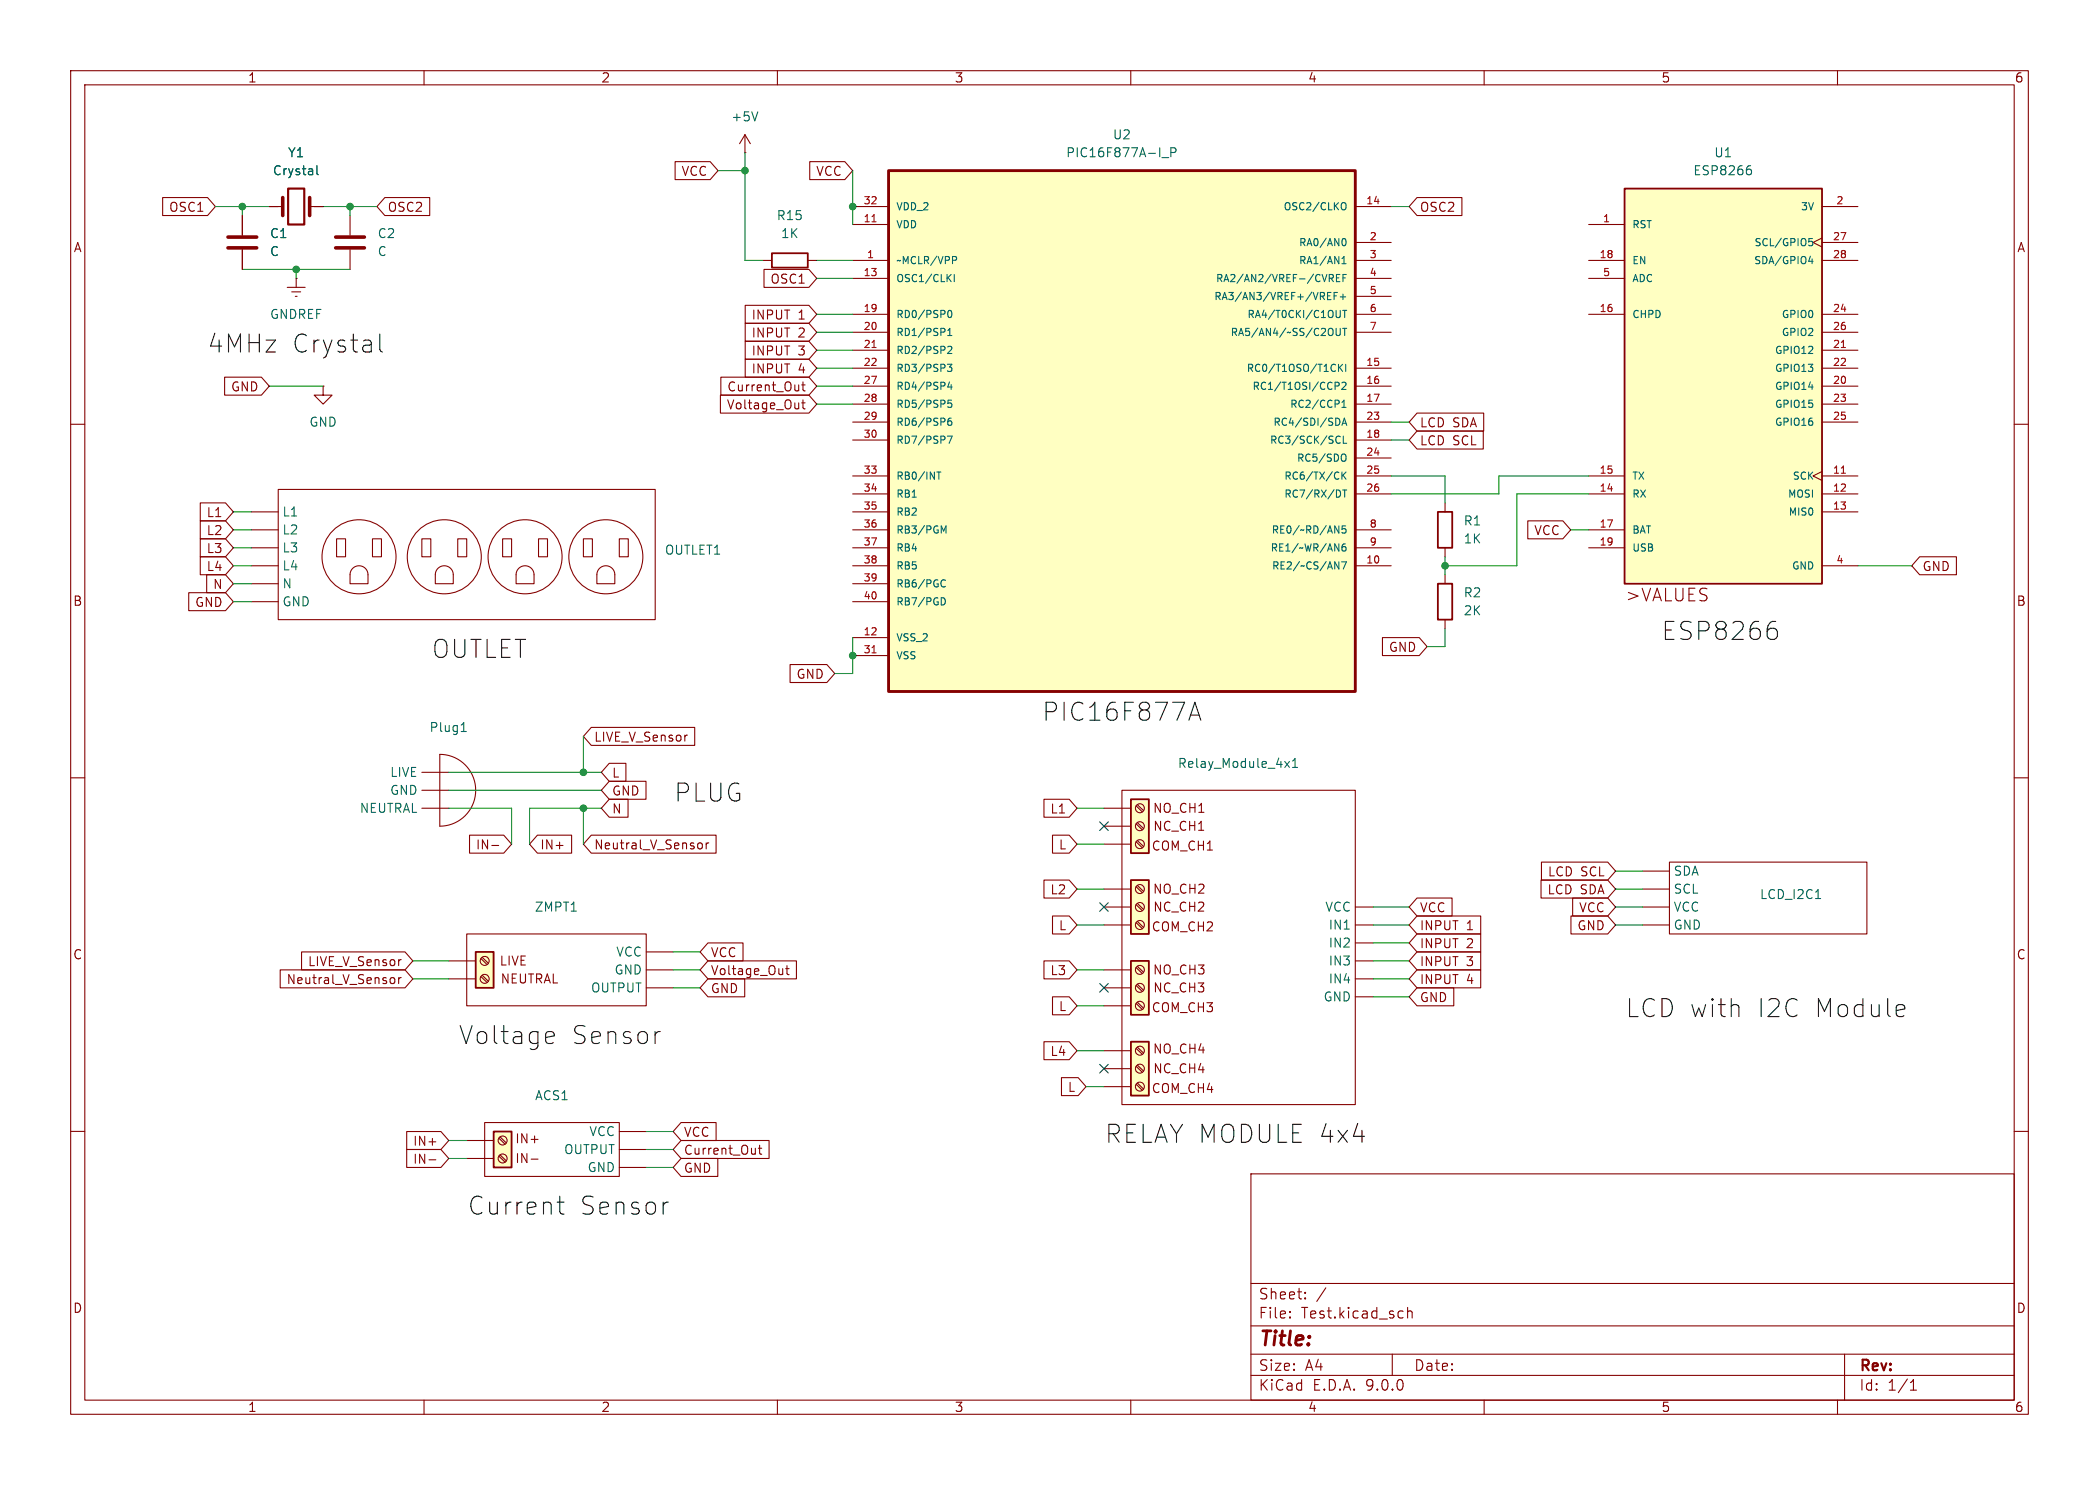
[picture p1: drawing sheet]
<svg xmlns="http://www.w3.org/2000/svg" width="297mm" height="210mm" viewBox="0 0 297 210" stroke-linecap="round" stroke-linejoin="round" font-family="sans-serif">
<g fill="none" stroke="#840000" stroke-width=".15">
<path d="M10 10h277v190h-277zM12 12h273v186h-273zM60 10v2M110 10v2M160 10v2M210 10v2M260 10v2M10 60h2M285 60h2M10 110h2M285 110h2M10 160h2"/>
<path d="M177 166h108v32h-108zM285 160h2M60 198v2M110 198v2M160 198v2M177 194.5h108M177 191.5h108M177 187.5h108M177 181.5h108M182.5 186.3h.1l-.1 .1M182.5 186.3v.1M182.5 185.5v.1"/>
<path d="M182.5 185.5h.1l-.1 .1M184.7 183.6v.1M184.7 183.6h-.1l.1 .1M184.7 182.8v.1M184.7 182.8h-.1l.1 .1M187.6 182.1l-1.3 2M197 191.5v3M199.2 184.9v1.5M199.2 185.5a.37 .37 0 0 1 .6 .1v.8M210 198v2M260 198v2M261 191.5v6.5"/>
<path d="M270.3 196.6h.9M270.3 195.5l.4-.4v1.5"/>
</g>
<path d="M67.3 134.6h2.5v5.1h-2.5z" fill="#ffffc2"/>
<g fill="none" stroke="#840000" stroke-width=".15">
<path d="M63.5 135.9h3.8M63.5 138.4h3.8M66 132.1h25.4v10.1h-25.4zM68 135.6l.9 .8M68 138.1l.9 .8M68.2 135.4l.9 .8M68.2 137.9l.9 .9M91.4 134.6h3.8M91.4 137.2h3.8M91.4 139.7h3.8"/>
<circle cx="68.6" cy="135.9" r=".63"/>
<circle cx="68.6" cy="138.4" r=".63"/>
</g>
<path d="M67.3 134.6h2.5v5.1h-2.5z" fill="none" stroke="#840000" stroke-width=".25"/>
<g fill="#ffffc2">
<path d="M160 113h2.6v7.7h-2.6z"/>
<path d="M160 124.5h2.6v7.6h-2.6z"/>
<path d="M160 135.9h2.6v7.6h-2.6z"/>
<path d="M160 147.3h2.6v7.6h-2.6z"/>
</g>
<g fill="none" stroke="#840000" stroke-width=".15">
<path d="M105.4 19.1l-.8 1.2M105.4 19.1l.8 1.2M105.4 19.1v2.5M105.4 21.6h.1M204.5 81.3v1.3M204.5 87.6v1.3M156.2 114.3h3.8M156.2 116.8h3.8M156.2 119.4h3.8M158.7 111.8h33.1v44.4h-33.1zM160.8 114l.8 .8M160.8 116.5l.8 .8"/>
<path d="M160.8 119l.8 .9M160.9 113.8l.9 .8M160.9 116.3l.9 .9M160.9 118.9l.9 .8M156.2 125.7h3.8M156.2 128.3h3.8M156.2 130.8h3.8M156.2 137.2h3.8M156.2 139.7h3.8M160.8 125.4l.8 .8M160.8 127.9l.8 .9M160.8 130.5l.8 .8"/>
<path d="M160.8 136.8l.8 .9M160.8 139.4l.8 .8M160.9 125.2l.9 .9M160.9 127.8l.9 .8M160.9 130.3l.9 .8M160.9 136.7l.9 .8M160.9 139.2l.9 .8M170.1 125l.3 .3-.1 .3-.7 .7h.8M191.8 128.3h2.5M191.8 130.8h2.5M191.8 133.4h2.5M191.8 135.9h2.5"/>
<path d="M191.8 138.4h2.5M232.4 125.7h3.8M232.4 128.3h3.8M232.4 130.8h3.8M232.4 123.2h3.8M236.2 121.9h28v10.2h-28zM156.2 142.2h3.8M156.2 148.6h3.8M156.2 151.1h3.8M156.2 153.7h3.8M160.8 141.9l.8 .8M160.8 148.3l.8 .8"/>
<path d="M160.8 150.8l.8 .8M160.8 153.3l.8 .9M160.9 141.7l.9 .9M160.9 148.1l.9 .8M160.9 150.6l.9 .9M160.9 153.2l.9 .8M191.8 141h2.5"/>
<circle cx="161.3" cy="119.4" r=".63"/>
<circle cx="161.3" cy="116.8" r=".63"/>
<circle cx="161.3" cy="114.3" r=".63"/>
<circle cx="161.3" cy="125.7" r=".63"/>
<circle cx="161.3" cy="139.7" r=".63"/>
<circle cx="161.3" cy="128.3" r=".63"/>
<circle cx="161.3" cy="137.2" r=".63"/>
<circle cx="161.3" cy="130.8" r=".63"/>
<circle cx="161.3" cy="151.1" r=".63"/>
<circle cx="161.3" cy="153.7" r=".63"/>
<circle cx="161.3" cy="148.6" r=".63"/>
<circle cx="161.3" cy="142.2" r=".63"/>
</g>
<path d="M203.5 82.6h2v5h-2zM160 113h2.6v7.7h-2.6zM160 124.5h2.6v7.6h-2.6zM160 135.9h2.6v7.6h-2.6zM160 147.3h2.6v7.6h-2.6z" fill="none" stroke="#840000" stroke-width=".25"/>
<path d="M107.2 15.8l-.4 1.3M181.8 107.7l.7 .8M182.5 107.7l-.7 .8M182.9 108.5h.7M182.9 107.6l.3-.3v1.2M256.9 127.1h.7" fill="none" stroke="#006464" stroke-width=".15"/>
<path d="M69.8 160h2.6v5.1h-2.6z" fill="#ffffc2"/>
<g fill="none" stroke="#840000" stroke-width=".15">
<path d="M59.7 109.2h3.8M59.7 111.8h3.8M59.7 114.3h3.8M62.2 106.7a5.1 5.1 0 0 1 5.1 5.1 5.1 5.1 0 0 1-5.1 5zM68.6 158.8h19v7.6h-19zM66 161.3h3.8M66 163.8h3.8M70.6 161l.9 .8M70.6 163.5l.9 .8M70.8 160.8l.8 .8M70.8 163.3l.8 .9M75.2 163.9h.9"/>
<path d="M87.6 160h3.8M87.6 162.6h3.8M87.6 165.1h3.8"/>
<circle cx="71.1" cy="163.8" r=".63"/>
<circle cx="71.1" cy="161.3" r=".63"/>
</g>
<path d="M69.8 160h2.6v5.1h-2.6z" fill="none" stroke="#840000" stroke-width=".25"/>
<path d="M65.3 103.4h.7M65.4 102.5l.2-.3v1.2" fill="none" stroke="#006464" stroke-width=".15"/>
<path d="M229.9 26.7h27.9v55.9h-27.9z" fill="#ffffc2"/>
<path d="M229.9 26.7h27.9v55.9h-27.9zM203.5 72.4h2v5.1h-2z" fill="none" stroke="#840000" stroke-width=".25"/>
<g fill="none" stroke="#840000" stroke-width=".15">
<path d="M224.8 31.8h5.1M224.8 36.8h5.1M224.8 39.4h5.1M257.8 33.7l-1.3 .6 1.3 .6M257.8 36.8h5.1M257.8 29.2h5.1M257.8 34.3h5.1M224.8 44.5h5.1M257.8 44.5h5.1M257.8 47h5.1M257.8 49.5h5.1M257.8 52.1h5.1"/>
<path d="M257.8 54.6h5.1M257.8 57.2h5.1M257.8 59.7h5.1M35.6 74.9h3.8M35.6 77.5h3.8M35.6 72.4h3.8M39.4 69.2h53.3v18.4h-53.3zM47.6 76.2h1.3v2.5h-1.3zM52.7 76.2h1.3v2.5h-1.3zM59.7 76.2h1.3v2.5h-1.3zM64.8 76.2h1.2v2.5h-1.2zM71.1 76.2h1.3v2.5h-1.3z"/>
<path d="M76.2 76.2h1.3v2.5h-1.3zM82.5 76.2h1.3v2.5h-1.3zM87.6 76.2h1.3v2.5h-1.3zM204.5 71.1v1.3M204.5 77.5v1.2M224.8 67.3h5.1M224.8 69.9h5.1M224.8 74.9h5.1M224.8 77.5h5.1M257.8 66.7l-1.3 .6 1.3 .6M257.8 67.3h5.1M257.8 69.9h5.1"/>
<path d="M257.8 72.4h5.1M35.6 80h3.8M35.6 82.6h3.8M35.6 85.1h3.8M49.9 80.4a1.27 1.27 0 0 1 1.4-.3 1.27 1.27 0 0 1 .8 1.2v1.3h-2.6v-1.5zM62 80.4a1.27 1.27 0 0 1 1.4-.3 1.27 1.27 0 0 1 .7 1.2v1.3h-2.5v-1.5zM73.4 80.4a1.27 1.27 0 0 1 1.4-.3 1.27 1.27 0 0 1 .8 1.2v1.3h-2.6v-1.5zM84.8 80.4a1.27 1.27 0 0 1 1.4-.3 1.27 1.27 0 0 1 .8 1.2v1.3h-2.5v-1.5zM257.8 80h5.1"/>
<circle cx="50.8" cy="78.7" r="5.2"/>
<circle cx="62.9" cy="78.7" r="5.2"/>
<circle cx="74.3" cy="78.7" r="5.2"/>
<circle cx="85.7" cy="78.7" r="5.2"/>
</g>
<path d="M247.3 23.9h.3l.2 .3v.4l-.5 .1M247.5 23.4h.2M256 33.7h.5M256 34.2l.3-.1 .2 .2-.1 .4h-.4M256.2 36.2l-.3 .8h.6M256.4 36.6v.7" fill="none" stroke="#006464" stroke-width=".15"/>
<path d="M260.5 49.1h.6M260.5 66.9h.6" fill="none" stroke="#a90000" stroke-width=".15"/>
<path d="M125.7 24.1h66.1v73.7h-66.1z" fill="#ffffc2"/>
<path d="M125.7 24.1h66.1v73.7h-66.1z" fill="none" stroke="#840000" stroke-width=".41"/>
<g fill="none" stroke="#840000" stroke-width=".15">
<path d="M23 27.9h6.4l1.1 1.3-1.1 1.3h-6.4zM34.3 30.5v2.8M34.3 35.3v2.8M38.1 29.2h1.9M41.9 39.4h.1M41.9 39.4v1.2M43.8 29.2h1.9M49.5 30.5v2.8M49.5 35.3v2.8M54.5 27.9h6.3v2.6h-6.3l-1.2-1.3zM95.5 22.9h5l1.1 1.2-1.1 1.3h-5zM107.9 36.8h1.3"/>
<path d="M108.1 38.1h6.4l1.1 1.3-1.1 1.2h-6.4zM114.3 36.8h1.3M114.6 22.9h4.9l1.1 1.2-1.1 1.3h-4.9zM120.6 29.2h5.1M120.6 31.8h5.1M120.6 36.8h5.1M120.6 39.4h5.1M191.8 29.2h5M191.8 36.8h5M191.8 39.4h5M191.8 34.3h5M200.5 27.9h6.4v2.6h-6.4l-1.1-1.3z"/>
<path d="M31.8 53.3h5.2l1.1 1.3-1.1 1.3h-5.2zM40.6 40.6h2.6M41.3 41.3h1.2M41.8 41.9h.2M45.7 54.6v1.3h1.3l-1.3 1.3-1.3-1.3h1.3M45.7 54.6h.1M101.9 55.9h12.6l1.1 1.3-1.1 1.2h-12.6zM102 53.3h12.5l1.1 1.3-1.1 1.3h-12.5zM105.4 50.8h9.1l1.1 1.3-1.1 1.2h-9.1zM105.4 48.3h9.1l1.1 1.2-1.1 1.3h-9.1zM105.4 45.7h9.1l1.1 1.3-1.1 1.3h-9.1zM105.4 43.2h9.1l1.1 1.3-1.1 1.2h-9.1z"/>
<path d="M113.4 54.4h.5M113.4 57h.5M113.6 54v1.1l.1 .1 .2 .1M113.6 56.6v1l.1 .2h.2M120.6 44.5h5.1M120.6 47h5.1M120.6 49.5h5.1M120.6 52.1h5.1M120.6 54.6h5.1M120.6 57.2h5.1M120.6 59.7h5.1M191.8 44.5h5"/>
<path d="M191.8 47h5M191.8 52.1h5M191.8 54.6h5M191.8 57.2h5M191.8 59.7h5M191.8 41.9h5M200.5 58.4h9.4v2.6h-9.4l-1.1-1.3zM28.3 76.2h3.6l1.1 1.3-1.1 1.2h-3.6zM28.3 78.7h3.6l1.1 1.3-1.1 1.3h-3.6zM28.3 71.1h3.6l1.1 1.3-1.1 1.3h-3.6zM28.3 73.7h3.6l1.1 1.2-1.1 1.3h-3.6zM120.6 62.2h5.1"/>
<path d="M120.6 67.3h5.1M120.6 69.9h5.1M120.6 72.4h5.1M120.6 74.9h5.1M120.6 77.5h5.1M191.8 62.2h5M191.8 67.3h5M191.8 69.9h5M191.8 74.9h5M191.8 77.5h5M191.8 64.8h5M200.5 61h9.4v2.5h-9.4l-1.1-1.3z"/>
<path d="M216.2 73.7h4.9l1.1 1.2-1.1 1.3h-4.9zM271.6 78.7h5.2v2.6h-5.2l-1.1-1.3zM26.7 83.8h5.2l1.1 1.3-1.1 1.3h-5.2zM29.2 81.3h2.7l1.1 1.3-1.1 1.2h-2.7zM111.8 94h5.2l1.1 1.3-1.1 1.2h-5.2zM120.6 80h5.1M120.6 82.6h5.1M120.6 85.1h5.1M120.6 90.2h5.1M120.6 92.7h5.1M191.8 80h5M195.6 90.2h5.2l1.1 1.2-1.1 1.3h-5.2z"/>
<path d="M66.4 118.1h4.9l1.1 1.3-1.1 1.3h-4.9zM69.6 119.6h1M76 118.1h4.9v2.6h-4.9l-1.1-1.3zM83.7 102.9h14.6v2.5h-14.6l-1.2-1.3zM83.7 118.1h17.6v2.6h-17.6l-1.2-1.3zM86.2 107.9h2.4v2.6h-2.4l-1.1-1.3zM86.2 110.5h5.2v2.5h-5.2l-1.1-1.2zM86.2 113h2.7v2.6h-2.7l-1.1-1.3zM97.1 104h.2M99 119.2l.3 .1 .1 .1-.1 .5-.3 .2M99.9 119.2v.9M100.3 119.2l-.3 .1-.1 .1"/>
<path d="M147.7 113h3.6l1.1 1.3-1.1 1.3h-3.6zM148.9 118.1h2.4l1.1 1.3-1.1 1.3h-2.4zM39.6 137.2h17.7l1.1 1.2-1.1 1.3h-17.7zM42.7 134.6h14.6l1.1 1.3-1.1 1.3h-14.6zM55.4 138.3h.3l.2 .2-.1 .5-.4 .1M56.4 138.3v.8M56.6 135.7h.2M56.8 138.3h-.3l-.1 .2M100.2 135.9h12.5v2.5h-12.5l-1.1-1.2zM100.2 138.4h5.2v2.6h-5.2l-1.1-1.3zM100.2 133.3h4.9v2.6h-4.9l-1.1-1.3zM111.2 137h.5"/>
<path d="M111.4 136.6v1v.2h.3M147.7 135.9h3.6l1.1 1.3-1.1 1.2h-3.6zM147.7 124.5h3.6l1.1 1.2-1.1 1.3h-3.6zM148.9 129.5h2.4l1.1 1.3-1.1 1.3h-2.4zM200.5 127h5v2.5h-5l-1.1-1.2zM200.5 132.1h9v2.5h-9l-1.1-1.2zM200.5 134.6h9v2.6h-9l-1.1-1.3zM200.5 137.2h9v2.5h-9l-1.1-1.3zM200.5 139.7h5.2v2.5h-5.2l-1.1-1.2zM200.5 129.5h9v2.6h-9l-1.1-1.3zM218.1 124.5h9.4l1.1 1.2-1.1 1.3h-9.4zM218.1 121.9h9.4l1.1 1.3-1.1 1.3h-9.4z"/>
<path d="M222.3 129.5h5.2l1.1 1.3-1.1 1.3h-5.2zM222.5 127h5l1.1 1.3-1.1 1.2h-5zM96.4 158.7h4.9v2.6h-4.9l-1.2-1.3zM147.7 147.3h3.6l1.1 1.3-1.1 1.3h-3.6zM148.9 141h2.4l1.1 1.2-1.1 1.3h-2.4zM150.2 152.4h2.4l1.1 1.3-1.1 1.2h-2.4zM57.5 160h4.9l1.1 1.3-1.1 1.3h-4.9zM57.5 162.6h4.9l1.1 1.2-1.1 1.3h-4.9zM60.7 164h1M96.4 163.8h5.2v2.6h-5.2l-1.2-1.3zM96.4 161.3h12.4v2.5h-12.4l-1.2-1.2zM107.3 162.4h.5"/>
<path d="M107.5 162v1v.2h.3"/>
</g>
<path d="M123.4 31.4h.6M123.4 49.1h.6M123.4 92.3h.6" fill="none" stroke="#a90000" stroke-width=".15"/>
<g fill="none" stroke="#006464" stroke-width=".15">
<path d="M44.8 23.4v1.1l.2 .2M134.2 39.3l.4 .5M134.6 38.8l-.6 .6M135 38.8v1M135.2 36.3l.2 .2-.1 .2-.1 .1M164.4 22.3h1M165.7 21.6l.6-.1 .1-.2-.1-.3-.1-.1h-.5v1.3M188.1 38.8h.4l.2 .2-.1 .3h-.5M188.3 39.3l.4 .5M189.1 39.3h.3M189.6 38.8h-.5v1h.5M189.9 37.3h.6"/>
<path d="M189.9 36.6l.3-.3v1M190 33.8l.1-.1a.54 .54 0 0 1 .4 .5 .54 .54 0 0 1-.4 .6l-.1-.1M190 28.7a.34 .34 0 0 1 .5 .3v.3a.34 .34 0 0 1-.5 .4M190 39.3h.4M190.5 38.8h-.5v1M134.1 51.5h.6l-.4 .4 .3 .1v.4l-.1 .1-.4-.1M134.1 49.1l.4-.1 .2 .3-.6 .7h.6M134.1 47.5h.6M134.1 46.7l.3-.3v1.1M134.2 44l.1-.1a.54 .54 0 0 1 .4 .5 .54 .54 0 0 1-.4 .5l-.1-.1-.1-.3zM134.3 54l-.2 .7h.6M134.6 59.1l-.3 .1a.68 .68 0 0 0 0 1l.3-.1 .1-.4-.2-.2-.3 .1-.1 .1"/>
<path d="M134.6 54.4v.7M134.6 56.6h-.4l-.1 .5 .1-.1h.4l.1 .2-.1 .3-.1 .1-.4-.1M187.8 41.8h.4M187.8 42.4h.5M187.8 41.4h.5M188.8 41.8h.3M188.9 54.1h.4l.2 .1-.1 .3-.5 .1M189.1 46.4v.9l.2 .2 .2-.1 .1-.1v-.9M189.3 41.4h-.5v1M189.4 59.2l.2 .4-.2 .5M189.4 51.5v1M189.5 52l.5 .5"/>
<path d="M189.6 43.9v.8l-.2 .2h-.2M189.6 42h.8M189.9 57.6h.6M189.9 54.2l.4-.1 .2 .2-.7 .8h.7M189.9 56.9l.3-.3v1M190 43.9h.6M190 46.4h.6M190 51.5l-.6 .6M190 59.9h.5M190 41.6v.8M190.3 43.9v1M190.3 46.4v1.1"/>
<path d="M190.4 51.5v1M132.6 66.8h.5M132.8 66.8v1M133.2 74.4l.3 .7 .4-.7v1M134.1 61.7h.6l-.4 1M188.9 74.4l.5 1v-1M188.9 79.5l.5 1v-1M189.2 61.7h.2l.2 .1M189.5 69.3l.2 .4-.2 .6M189.6 62.6l-.2 .1-.2-.1M189.8 79.5h.7l-.4 1M189.9 60.2l.3-1.1 .4 1.1"/>
<path d="M189.9 66.8v1M190 69.3h.6M190 64.2a.34 .34 0 0 1 .5 .4v.3a.34 .34 0 0 1-.5 .3M190 67.2l.5 .6M190.1 61.7v1h.5M190.3 69.3v1M190.4 76.9l-.3 .1a.68 .68 0 0 0 0 .9l.3-.1 .1-.3-.2-.2h-.2l-.2 .2M190.4 74.4h-.5v.5l.1-.1h.4l.1 .2-.1 .3-.1 .1-.4-.1M190.5 66.8l-.6 .5M133.2 84.5a.51 .51 0 0 1 .6 .5 .51 .51 0 0 1-.6 .6M133.3 82h.3l.2 .1M133.8 82.9l-.2 .1h-.3"/>
</g>
<path d="M109.2 35.8h5.1v2h-5.1z" fill="none" stroke="#840000" stroke-width=".25"/>
<path d="M32.3 33.5h4M32.3 35.1h4M40 27.9v2.6M43.8 27.9v2.6M47.5 33.5h4.1M47.5 35.1h4.1" fill="none" stroke="#840000" stroke-width=".51"/>
<path d="M40.8 26.7h2.3v5.1h-2.3z" fill="none" stroke="#840000" stroke-width=".3"/>
<g fill="none" stroke="#0f0f0f" stroke-width=".15">
<path d="M53.7 47.2v2.2l.2 .3 .2 .1M250.5 88.9h.5l.4 .2 .1 .2v.6l-.1 .3-.4 .2h-.5M250.8 87.9h.5M168.2 101.9l.9-2.6 .8 2.6M168.5 101.1h1.2M77.6 145.9h.5l.2 .1 .1 .5-1.2 .2M78.3 147.5l-.2 .1h-.5M93.4 145.9l-.5 .1M268.7 142.1h.5l.2 .1 .1 .5-1.2 .2M269.4 143.6l-.2 .2h-.5M78.8 170h1M79.2 169.2v2.1l.1 .3 .5 .1"/>
<path d="M94.6 170l-.5 .1"/>
</g>
<g fill="none" stroke="#009600" stroke-width=".15">
<path d="M30.5 29.2h7.6M34.3 29.2v1.3M34.3 38.1h15.2M41.9 38.1v1.3M45.7 29.2h7.6M49.5 29.2v1.3M101.6 24.1h3.8M105.4 21.6v15.2h2.5M115.6 36.8h5M115.6 39.4h5M120.6 24.1v7.7M196.8 29.2h2.6"/>
<path d="M38.1 54.6h7.6M115.6 52.1h5M115.6 57.2h5M115.6 49.5h5M115.6 44.5h5M115.6 54.6h5M115.6 47h5M196.8 59.7h2.6M33 77.5h2.6M33 74.9h2.6M33 72.4h2.6M196.8 67.3h7.7v3.8"/>
<path d="M196.8 62.2h2.6M204.5 78.7v2.6M222.2 74.9h2.6M224.8 69.9h-10.2v10.1h-10.1M224.8 67.3h-12.7v2.6h-15.3M33 80h2.6M33 85.1h2.6M33 82.6h2.6M120.6 90.2v5.1h-2.5M204.5 88.9v2.5h-2.6M262.9 80h7.6M63.5 111.8h21.6"/>
<path d="M63.5 109.2h21.6M63.5 114.3h8.9v5.1M82.5 104.1v5.1M82.5 114.3v5.1M85.1 114.3h-10.2v5.1M152.4 114.3h3.8M152.4 119.4h3.8M58.4 138.4h5.1M58.4 135.9h5.1M95.2 139.7h3.9M95.2 137.2h3.9M95.2 134.6h3.9"/>
<path d="M152.4 130.8h3.8M152.4 125.7h3.8M152.4 137.2h3.8M194.3 130.8h5.1M194.3 128.3h5.1M194.3 138.4h5.1M194.3 135.9h5.1M194.3 133.4h5.1M228.6 123.2h3.8M228.6 130.8h3.8M228.6 128.3h3.8M228.6 125.7h3.8"/>
<path d="M152.4 142.2h3.8M152.4 148.6h3.8M153.7 153.7h2.5M194.3 141h5.1M63.5 161.3h2.5M63.5 163.8h2.5M91.4 162.6h3.8M91.4 160h3.8M91.4 165.1h3.8"/>
</g>
<path d="M155.6 116.2l1.2 1.2M156.8 116.2l-1.2 1.2M155.6 127.7l1.2 1.2M155.6 139.1l1.2 1.2M156.8 127.7l-1.2 1.2M156.8 139.1l-1.2 1.2M155.6 150.5l1.2 1.2M156.8 150.5l-1.2 1.2" fill="none" stroke="#000084" stroke-width=".15"/>
<g fill="#009600" stroke="#009600" stroke-width=".15">
<circle cx="82.5" cy="109.2" r=".46"/>
<circle cx="82.5" cy="114.3" r=".46"/>
<circle cx="204.5" cy="80" r=".46"/>
<circle cx="120.6" cy="92.7" r=".46"/>
<circle cx="120.6" cy="29.2" r=".46"/>
<circle cx="105.4" cy="24.1" r=".46"/>
<circle cx="34.3" cy="29.2" r=".46"/>
<circle cx="49.5" cy="29.2" r=".46"/>
<circle cx="41.9" cy="38.1" r=".46"/>
</g>
<g font-size="3.5" fill="#0f0f0f">
<text x="29.2" y="50.1">4MHz</text>
<text x="41.1" y="50.1">Crystal</text>
<text x="61" y="93.3">OUTLET</text>
<text x="234.9" y="90.7">ESP8266</text>
<text x="147.3" y="102.2">PIC16F877A</text>
<text x="95.2" y="113.6">PLUG</text>
<text x="64.8" y="147.9">Voltage</text>
<text x="80.7" y="147.9">Sensor</text>
<text x="229.9" y="144.1">LCD with</text>
<text x="248.4" y="144.1">I2C</text>
<text x="256.4" y="144.1">Module</text>
<text x="156.2" y="161.9">RELAY MODULE 4x4</text>
<text x="66" y="172">Current</text>
<text x="81.8" y="172">Sensor</text>
</g>
<text font-size="2.8" fill="#840000" x="178" y="190.9">Title:</text>
<text font-size="2.5" fill="#840000" x="229.9" y="85.3">&gt;VALUES</text>
<g font-size="2.1" fill="#840000">
<text x="178" y="184">Sheet:</text>
<text x="178" y="186.7">File:</text>
<text x="184.1" y="186.7">Test.kicad_sch</text>
<text x="178" y="196.9">KiCad</text>
<text x="178" y="194.1">Size:</text>
<text x="184.7" y="194.1">A4</text>
<text x="185.7" y="196.9">E.D.A.</text>
<text x="193.3" y="196.9">9.0.0</text>
<text x="200" y="194.1">Date:</text>
<text x="263" y="194.3">Rev:</text>
<text x="263" y="196.9">Id:</text>
<text x="267.1" y="196.9">1/1</text>
</g>
<g font-size="1.8" fill="#840000">
<text x="35" y="11.9">1</text>
<text x="85" y="11.9">2</text>
<text x="135" y="11.9">3</text>
<text x="185" y="11.9">4</text>
<text x="235" y="11.9">5</text>
<text x="285" y="11.9">6</text>
<text x="96.3" y="25.1">VCC</text>
<text x="115.4" y="25.1">VCC</text>
<text x="10.3" y="35.9">A</text>
<text x="23.8" y="30.2">OSC1</text>
<text x="54.8" y="30.2">OSC2</text>
<text x="200.8" y="30.2">OSC2</text>
<text x="285.3" y="35.9">A</text>
<text x="108.9" y="40.3">OSC1</text>
<text x="106.3" y="47.9">INPUT</text>
<text x="106.3" y="45.4">INPUT</text>
<text x="112.9" y="47.9">2</text>
<text x="112.9" y="45.4">1</text>
<text x="106.3" y="53">INPUT</text>
<text x="106.3" y="50.5">INPUT</text>
<text x="112.9" y="53">4</text>
<text x="112.9" y="50.5">3</text>
<text x="32.6" y="55.6">GND</text>
<text x="102.8" y="58.1">Voltage_Out</text>
<text x="102.8" y="55.6">Current_Out</text>
<text x="200.8" y="63.2">LCD SCL</text>
<text x="200.8" y="60.6">LCD SDA</text>
<text x="29.2" y="73.3">L1</text>
<text x="29.2" y="75.9">L2</text>
<text x="217" y="75.9">VCC</text>
<text x="29.2" y="78.4">L3</text>
<text x="29.2" y="81">L4</text>
<text x="30.1" y="83.5">N</text>
<text x="271.9" y="81">GND</text>
<text x="10.3" y="85.9">B</text>
<text x="27.5" y="86">GND</text>
<text x="285.3" y="85.9">B</text>
<text x="196.4" y="92.4">GND</text>
<text x="112.6" y="96.2">GND</text>
<text x="84" y="105.1">LIVE_V_Sensor</text>
<text x="86.5" y="110.2">L</text>
<text x="86.5" y="112.7">GND</text>
<text x="86.5" y="115.3">N</text>
<text x="148.5" y="115.3">L1</text>
<text x="163.1" y="115.2">NO_CH1</text>
<text x="163.1" y="117.7">NC_CH1</text>
<text x="67.3" y="120.3">IN-</text>
<text x="76.4" y="120.3">IN+</text>
<text x="84" y="120.3">Neutral_V_Sensor</text>
<text x="149.7" y="120.3">L</text>
<text x="162.9" y="120.5">COM_CH1</text>
<text x="218.9" y="124.1">LCD SCL</text>
<text x="148.5" y="126.7">L2</text>
<text x="149.7" y="131.8">L</text>
<text x="162.5" y="126.6">NO_CH2</text>
<text x="162.9" y="131.9">COM_CH2</text>
<text x="163.1" y="129.1">NC_CH2</text>
<text x="200.8" y="129.2">VCC</text>
<text x="200.8" y="131.8">INPUT</text>
<text x="207.5" y="131.8">1</text>
<text x="218.9" y="126.7">LCD SDA</text>
<text x="223.1" y="131.8">GND</text>
<text x="223.3" y="129.2">VCC</text>
<text x="10.3" y="135.9">C</text>
<text x="43.5" y="136.8">LIVE_V_Sensor</text>
<text x="70.6" y="136.8">LIVE</text>
<text x="100.5" y="135.6">VCC</text>
<text x="200.8" y="134.3">INPUT</text>
<text x="200.8" y="136.8">INPUT</text>
<text x="207.5" y="134.3">2</text>
<text x="207.5" y="136.8">3</text>
<text x="285.3" y="135.9">C</text>
<text x="40.5" y="139.4">Neutral_V_Sensor</text>
<text x="70.2" y="139.3">NEUTRAL</text>
<text x="100.5" y="138.1">Voltage_Out</text>
<text x="100.5" y="140.7">GND</text>
<text x="148.5" y="138.1">L3</text>
<text x="149.7" y="143.2">L</text>
<text x="162.9" y="143.4">COM_CH3</text>
<text x="163.1" y="138">NO_CH3</text>
<text x="163.1" y="140.6">NC_CH3</text>
<text x="200.8" y="139.4">INPUT</text>
<text x="200.8" y="141.9">GND</text>
<text x="207.5" y="139.4">4</text>
<text x="148.5" y="149.5">L4</text>
<text x="163.1" y="149.2">NO_CH4</text>
<text x="151" y="154.6">L</text>
<text x="162.9" y="154.8">COM_CH4</text>
<text x="163.1" y="152">NC_CH4</text>
<text x="72.8" y="161.9">IN+</text>
<text x="96.7" y="161">VCC</text>
<text x="58.4" y="162.2">IN+</text>
<text x="58.4" y="164.8">IN-</text>
<text x="72.8" y="164.7">IN-</text>
<text x="96.7" y="166.1">GND</text>
<text x="96.7" y="163.5">Current_Out</text>
<text x="10.3" y="185.9">D</text>
<text x="285.3" y="185.9">D</text>
<text x="35" y="199.9">1</text>
<text x="85" y="199.9">2</text>
<text x="135" y="199.9">3</text>
<text x="185" y="199.9">4</text>
<text x="235" y="199.9">5</text>
<text x="285" y="199.9">6</text>
</g>
<g font-size="1.8" fill="#006464">
<text x="103.4" y="17.4">+5V</text>
<text x="40.7" y="22.5">Y1</text>
<text x="150.8" y="22.5">PIC16F877A-I_P</text>
<text x="157.4" y="19.9">U2</text>
<text x="242.5" y="22.5">U1</text>
<text x="38.5" y="25">Crystal</text>
<text x="239.5" y="25">ESP8266</text>
<text x="38.1" y="33.9">C1</text>
<text x="53.3" y="33.9">C2</text>
<text x="109.8" y="31.3">R15</text>
<text x="110.4" y="33.9">1K</text>
<text x="38.1" y="36.4">C</text>
<text x="53.3" y="36.4">C</text>
<text x="38.1" y="45.3">GNDREF</text>
<text x="43.7" y="60.6">GND</text>
<text x="39.9" y="73.3">L1</text>
<text x="39.9" y="75.8">L2</text>
<text x="207" y="74.5">R1</text>
<text x="207" y="77.1">1K</text>
<text x="39.9" y="78.3">L3</text>
<text x="39.9" y="80.9">L4</text>
<text x="39.9" y="83.4">N</text>
<text x="94" y="78.7">OUTLET1</text>
<text x="39.9" y="86">GND</text>
<text x="207" y="84.7">R2</text>
<text x="207" y="87.2">2K</text>
<text x="60.7" y="103.7">Plug1</text>
<text x="55.1" y="110.1">LIVE</text>
<text x="55.1" y="112.6">GND</text>
<text x="166.6" y="108.8">Relay_Module_4x1</text>
<text x="50.8" y="115.2">NEUTRAL</text>
<text x="236.7" y="124.1">SDA</text>
<text x="75.6" y="129.1">ZMPT1</text>
<text x="187.4" y="129.1">VCC</text>
<text x="187.9" y="131.7">IN1</text>
<text x="236.7" y="126.6">SCL</text>
<text x="236.7" y="129.1">VCC</text>
<text x="236.7" y="131.7">GND</text>
<text x="248.9" y="127.4">LCD_I2C1</text>
<text x="87.1" y="135.5">VCC</text>
<text x="187.9" y="134.2">IN2</text>
<text x="187.9" y="136.8">IN3</text>
<text x="83.5" y="140.6">OUTPUT</text>
<text x="86.9" y="138">GND</text>
<text x="187.2" y="141.8">GND</text>
<text x="187.9" y="139.3">IN4</text>
<text x="75.6" y="155.8">ACS1</text>
<text x="83.3" y="160.9">VCC</text>
<text x="79.7" y="163.4">OUTPUT</text>
<text x="83" y="166">GND</text>
</g>
<g font-size="1.4" fill="#a90000">
<text x="122.1" y="29">32</text>
<text x="193.2" y="29">14</text>
<text x="259.7" y="29">2</text>
<text x="122.1" y="31.5">11</text>
<text x="193.7" y="34">2</text>
<text x="226.7" y="31.5">1</text>
<text x="259.3" y="34">27</text>
<text x="122.1" y="39.1">13</text>
<text x="122.6" y="36.6">1</text>
<text x="193.7" y="36.6">3</text>
<text x="193.7" y="39.1">4</text>
<text x="193.7" y="41.7">5</text>
<text x="226.2" y="36.6">18</text>
<text x="226.7" y="39.1">5</text>
<text x="259.3" y="36.6">28</text>
<text x="122.1" y="44.2">19</text>
<text x="122.1" y="46.7">20</text>
<text x="193.7" y="44.2">6</text>
<text x="193.7" y="46.7">7</text>
<text x="226.2" y="44.2">16</text>
<text x="259.3" y="44.2">24</text>
<text x="259.3" y="46.7">26</text>
<text x="122.1" y="49.3">21</text>
<text x="122.1" y="51.8">22</text>
<text x="193.2" y="51.8">15</text>
<text x="259.3" y="49.3">21</text>
<text x="259.3" y="51.8">22</text>
<text x="122.1" y="54.4">27</text>
<text x="122.1" y="56.9">28</text>
<text x="122.1" y="59.4">29</text>
<text x="193.2" y="54.4">16</text>
<text x="193.2" y="56.9">17</text>
<text x="193.2" y="59.4">23</text>
<text x="259.3" y="54.4">20</text>
<text x="259.3" y="56.9">23</text>
<text x="259.3" y="59.4">25</text>
<text x="122.1" y="62">30</text>
<text x="193.2" y="62">18</text>
<text x="193.2" y="64.5">24</text>
<text x="122.1" y="67.1">33</text>
<text x="122.1" y="69.6">34</text>
<text x="193.2" y="67.1">25</text>
<text x="193.2" y="69.6">26</text>
<text x="226.2" y="67.1">15</text>
<text x="226.2" y="69.6">14</text>
<text x="259.3" y="67.1">11</text>
<text x="259.3" y="69.6">12</text>
<text x="122.1" y="72.1">35</text>
<text x="122.1" y="74.7">36</text>
<text x="122.1" y="77.2">37</text>
<text x="193.7" y="74.7">8</text>
<text x="193.7" y="77.2">9</text>
<text x="226.2" y="74.7">17</text>
<text x="226.2" y="77.2">19</text>
<text x="259.3" y="72.1">13</text>
<text x="122.1" y="79.8">38</text>
<text x="122.1" y="82.3">39</text>
<text x="193.2" y="79.8">10</text>
<text x="259.7" y="79.8">4</text>
<text x="122.1" y="84.8">40</text>
<text x="122.1" y="89.9">12</text>
<text x="122.1" y="92.5">31</text>
</g>
<g font-size="1.4" fill="#006464">
<text x="126.7" y="29.9">VDD_2</text>
<text x="181.5" y="29.9">OSC2/CLKO</text>
<text x="254.7" y="29.9">3V</text>
<text x="126.7" y="32.5">VDD</text>
<text x="183.7" y="35">RA0/AN0</text>
<text x="230.9" y="32.5">RST</text>
<text x="248.1" y="35">SCL/GPIO5</text>
<text x="126.7" y="37.6">~MCLR/VPP</text>
<text x="126.7" y="40.1">OSC1/CLKI</text>
<text x="171.9" y="40.1">RA2/AN2/VREF-/CVREF</text>
<text x="183.7" y="37.6">RA1/AN1</text>
<text x="230.9" y="37.6">EN</text>
<text x="230.9" y="40.1">ADC</text>
<text x="248.1" y="37.6">SDA/GPIO4</text>
<text x="126.7" y="45.2">RD0/PSP0</text>
<text x="126.7" y="47.7">RD1/PSP1</text>
<text x="171.7" y="42.6">RA3/AN3/VREF+/VREF+</text>
<text x="174" y="47.7">RA5/AN4/~SS/C2OUT</text>
<text x="176.4" y="45.2">RA4/T0CKI/C1OUT</text>
<text x="230.9" y="45.2">CHPD</text>
<text x="252" y="45.2">GPIO0</text>
<text x="252" y="47.7">GPIO2</text>
<text x="126.7" y="50.3">RD2/PSP2</text>
<text x="126.7" y="52.8">RD3/PSP3</text>
<text x="176.3" y="52.8">RC0/T1OSO/T1CKI</text>
<text x="251" y="50.3">GPIO12</text>
<text x="251" y="52.8">GPIO13</text>
<text x="126.7" y="55.3">RD4/PSP4</text>
<text x="126.7" y="57.9">RD5/PSP5</text>
<text x="177.1" y="55.3">RC1/T1OSI/CCP2</text>
<text x="182.4" y="57.9">RC2/CCP1</text>
<text x="251" y="55.3">GPIO14</text>
<text x="251" y="57.9">GPIO15</text>
<text x="126.7" y="60.4">RD6/PSP6</text>
<text x="126.7" y="63">RD7/PSP7</text>
<text x="179.6" y="63">RC3/SCK/SCL</text>
<text x="180" y="60.4">RC4/SDI/SDA</text>
<text x="183.4" y="65.5">RC5/SDO</text>
<text x="251" y="60.4">GPIO16</text>
<text x="126.7" y="68">RB0/INT</text>
<text x="126.7" y="70.6">RB1</text>
<text x="181.6" y="68">RC6/TX/CK</text>
<text x="181.6" y="70.6">RC7/RX/DT</text>
<text x="230.9" y="68">TX</text>
<text x="230.9" y="70.6">RX</text>
<text x="252.9" y="70.6">MOSI</text>
<text x="253.5" y="68">SCK</text>
<text x="126.7" y="73.1">RB2</text>
<text x="126.7" y="75.7">RB3/PGM</text>
<text x="179.8" y="75.7">RE0/~RD/AN5</text>
<text x="230.9" y="75.7">BAT</text>
<text x="253" y="73.1">MIS0</text>
<text x="126.7" y="78.2">RB4</text>
<text x="126.7" y="80.7">RB5</text>
<text x="126.7" y="83.3">RB6/PGC</text>
<text x="179.7" y="78.2">RE1/~WR/AN6</text>
<text x="179.9" y="80.7">RE2/~CS/AN7</text>
<text x="230.9" y="78.2">USB</text>
<text x="253.4" y="80.7">GND</text>
<text x="126.7" y="85.8">RB7/PGD</text>
<text x="126.7" y="90.9">VSS_2</text>
<text x="126.7" y="93.4">VSS</text>
</g>
</svg>
